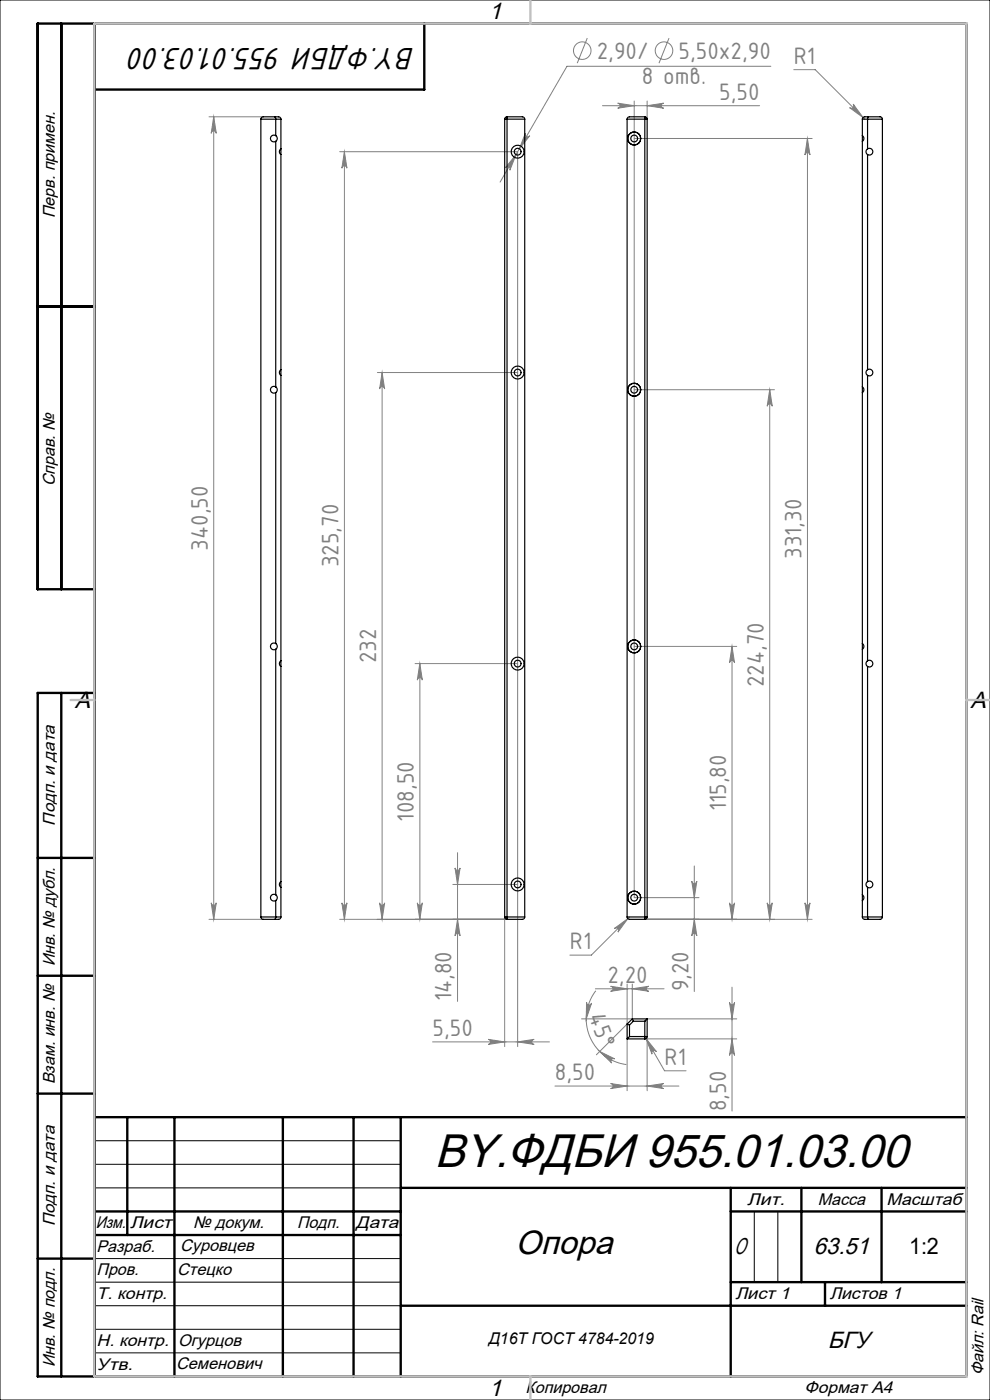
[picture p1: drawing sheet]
<svg xmlns="http://www.w3.org/2000/svg" width="210mm" height="297mm" viewBox="0 0 210 297" stroke-linecap="round" stroke-linejoin="round" font-family="sans-serif">
<g fill="none" stroke="#808080" stroke-width=".21">
<path d="M124.6 8.1l-2.2 5.3M141.9 8.1l-2.1 5.3M163.5 14.1h-43.2l-14.2 24.5M168.4 14.8h4.5l10.5 10.5M44.3 24.8h11.5M45.3 24.8v170.2M45.3 24.8l.6 3.5a.54 .54 0 0 0-.6-.5 .54 .54 0 0 0-.5 .5zM72.1 32.2h37.7M73.1 32.2v162.8M73.1 32.2l.5 3.5a.54 .54 0 0 0-.5-.5 .54 .54 0 0 0-.6 .5zM109.4 32.8l-1.2 3.3a.54 .54 0 0 0-.3-.7 .54 .54 0 0 0-.7 .2zM109.8 32.2v189.8"/>
<path d="M111.5 28.3a.54 .54 0 0 0 .2 .7 .54 .54 0 0 0 .7-.2l-2.2 2.8zM127.8 22.4h33.3M131 21.9l3.5 .5-3.5 .6a.54 .54 0 0 0 .5-.6 .54 .54 0 0 0-.5-.5zM134.5 21.4v169h13.8M134.5 29.4h37.8M137.3 21.4v3.9M137.3 22.4l3.5-.5a.54 .54 0 0 0-.5 .5 .54 .54 0 0 0 .5 .6zM171.3 29.4l.5 3.5a.54 .54 0 0 0-.5-.5 .54 .54 0 0 0-.6 .5zM171.3 29.4v165.6M180.2 22.8a.54 .54 0 0 0 .8 0 .54 .54 0 0 0 0-.7l2.1 2.8zM80.1 79h29.7M81.1 79v116"/>
<path d="M81.1 79l.5 3.5a.54 .54 0 0 0-.5-.5 .54 .54 0 0 0-.6 .5zM134.5 82.7h29.8M163.3 82.7v112.3M163.3 82.7l.5 3.5a.54 .54 0 0 0-.5-.5 .54 .54 0 0 0-.6 .5zM134.5 137.1h21.8M155.3 137.1v57.9M155.3 137.1l.5 3.5a.54 .54 0 0 0-.5-.5 .54 .54 0 0 0-.6 .5zM88.1 140.8h21.7M89.1 140.8l.5 3.5a.54 .54 0 0 0-.5-.5 .54 .54 0 0 0-.6 .5zM89.1 140.8v54.2M44.3 195h11.5M44.8 191.5a.54 .54 0 0 0 .5 .5 .54 .54 0 0 0 .6-.5l-.6 3.5z"/>
<path d="M72.1 195h35.4M72.5 191.5a.54 .54 0 0 0 .6 .5 .54 .54 0 0 0 .5-.5l-.5 3.5zM80.5 191.5a.54 .54 0 0 0 .6 .5 .54 .54 0 0 0 .5-.5l-.5 3.5zM88.5 191.5a.54 .54 0 0 0 .6 .5 .54 .54 0 0 0 .5-.5l-.5 3.5zM96.1 187.6h13.7M96.5 184.1a.54 .54 0 0 0 .6 .5 .54 .54 0 0 0 .5-.5l-.5 3.5zM97.1 180.9v31.5M97.1 195l.5 3.5a.54 .54 0 0 0-.5-.5 .54 .54 0 0 0-.6 .5zM107.1 194.5v27.5M130.3 197l2.9-2.1-2.1 2.8a.54 .54 0 0 0 0-.7 .54 .54 0 0 0-.8 0zM133.5 194.5l-8.1 8.1h-4.5M136.8 195h35.5"/>
<path d="M146.7 186.9a.54 .54 0 0 0 .6 .5 .54 .54 0 0 0 .5-.5l-.5 3.5zM147.3 195l.5 3.5a.54 .54 0 0 0-.5-.5 .54 .54 0 0 0-.6 .5zM147.3 183.7v26.6M154.7 191.5a.54 .54 0 0 0 .6 .5 .54 .54 0 0 0 .5-.5l-.5 3.5zM162.7 191.5a.54 .54 0 0 0 .6 .5 .54 .54 0 0 0 .5-.5l-.5 3.5zM170.7 191.5a.54 .54 0 0 0 .6 .5 .54 .54 0 0 0 .5-.5l-.5 3.5zM124.4 212.6a.54 .54 0 0 0 .5 .6 .54 .54 0 0 0 .6-.4l-1.1 3.4zM126.3 209.8h14.6M126.4 210.2a9.8 9.8 0 0 0 6.5 15.6M129.5 209.2l3.5 .6-3.5 .5a.54 .54 0 0 0 .5-.5 .54 .54 0 0 0-.5-.6zM133 208.8v8.4l-6.5 6.6M134.1 208.8v7.3h-10.7"/>
<path d="M134.1 209.8l3.5-.6a.54 .54 0 0 0-.5 .6 .54 .54 0 0 0 .5 .5zM136.8 219.9l4.2 7.3h4.5M137.3 219.9v11.5M137.3 216.1h19M154.7 212.6a.54 .54 0 0 0 .6 .6 .54 .54 0 0 0 .5-.6l-.5 3.5zM155.3 209.4v26.3M91.8 221h24.7M103.6 220.5l3.5 .5-3.5 .6a.54 .54 0 0 0 .5-.6 .54 .54 0 0 0-.5-.5zM109.8 221l3.5-.5a.54 .54 0 0 0-.5 .5 .54 .54 0 0 0 .5 .6zM117.7 230.4h26.3M127.2 223.1l3.2 1.5a.54 .54 0 0 0-.7 .2 .54 .54 0 0 0 .1 .7zM129.5 229.9l3.5 .5-3.5 .5a.54 .54 0 0 0 .5-.5 .54 .54 0 0 0-.5-.5z"/>
<path d="M133 220.4v11M136.8 220.4h19.5M137 220.3l2.2 2.8a.54 .54 0 0 0-.7-.2 .54 .54 0 0 0-.2 .7zM137.3 230.4l3.5-.5a.54 .54 0 0 0-.5 .5 .54 .54 0 0 0 .5 .5zM155.3 220.4l.5 3.5a.54 .54 0 0 0-.5-.5 .54 .54 0 0 0-.6 .5z"/>
<circle cx="123.5" cy="10.7" r="1.86"/>
<circle cx="140.8" cy="10.7" r="1.86"/>
</g>
<path d="M0 0h210v297h-210zM20 242h65M20 247h65M20 252h65M160 257v15M165 257v15M20 267h65M20 272h65M20 277h65M20 282h65M20 287h65" fill="none" stroke="#000" stroke-width=".21"/>
<g fill="none" stroke="#000" stroke-width=".5">
<path d="M13 5v120M20 5v287M90 5v14h-70M8 65h12M20 125h-12v-120h197v287h-197v-145h12M13 147v145M8 182h12M8 207h12M8 232h12M20 237h185M27 237v25M37 237v55"/>
<path d="M60 237v55M75 237v55M85 237v55M20 257h65M85 252h120M155 252v40M155 257h50M170 252v20M187 252v20M8 267h12M20 262h65M85 277h120"/>
<path d="M155 272h50M175 272v5"/>
</g>
<path d="M112.5 0v5M20 5h185v287h-185zM15 148.5h5M205 148.5h5M112.5 292v5" fill="none" stroke="#c0c0c0" stroke-width=".5"/>
<g fill="#808080">
<path d="M130.3 197a.54 .54 0 0 1 .8 0 .54 .54 0 0 1 0 .7l2.1-2.8zM129.5 229.9l3.5 .5-3.5 .5a.54 .54 0 0 0 .5-.5 .54 .54 0 0 0-.5-.5zM137.3 230.4l3.5-.5a.54 .54 0 0 0-.5 .5 .54 .54 0 0 0 .5 .5zM137 220.3l1.3 3.3a.54 .54 0 0 1 .2-.7 .54 .54 0 0 1 .7 .2zM129.5 209.2l3.5 .6-3.5 .5a.54 .54 0 0 0 .5-.5 .54 .54 0 0 0-.5-.6zM134.1 209.8l3.5-.6a.54 .54 0 0 0-.5 .6 .54 .54 0 0 0 .5 .5zM109.4 32.8l-2.2 2.8a.54 .54 0 0 1 .7-.2 .54 .54 0 0 1 .3 .7zM111.5 28.3l-1.3 3.3 2.2-2.8a.54 .54 0 0 1-.7 .2 .54 .54 0 0 1-.2-.7zM103.6 220.5l3.5 .5-3.5 .6a.54 .54 0 0 0 .5-.6 .54 .54 0 0 0-.5-.5zM109.8 221l3.5-.5a.54 .54 0 0 0-.5 .5 .54 .54 0 0 0 .5 .6zM181 22.1a.54 .54 0 0 1 0 .7 .54 .54 0 0 1-.8 0l2.9 2.1z"/>
<path d="M147.3 195l.5 3.5a.54 .54 0 0 0-.5-.5 .54 .54 0 0 0-.6 .5zM146.7 186.9a.54 .54 0 0 0 .6 .5 .54 .54 0 0 0 .5-.5l-.5 3.5zM154.7 191.5a.54 .54 0 0 0 .6 .5 .54 .54 0 0 0 .5-.5l-.5 3.5zM155.3 137.1l.5 3.5a.54 .54 0 0 0-.5-.5 .54 .54 0 0 0-.6 .5zM162.7 191.5a.54 .54 0 0 0 .6 .5 .54 .54 0 0 0 .5-.5l-.5 3.5zM163.3 82.7l.5 3.5a.54 .54 0 0 0-.5-.5 .54 .54 0 0 0-.6 .5zM170.7 191.5a.54 .54 0 0 0 .6 .5 .54 .54 0 0 0 .5-.5l-.5 3.5zM171.3 29.4l.5 3.5a.54 .54 0 0 0-.5-.5 .54 .54 0 0 0-.6 .5zM97.1 195l.5 3.5a.54 .54 0 0 0-.5-.5 .54 .54 0 0 0-.6 .5zM96.5 184.1a.54 .54 0 0 0 .6 .5 .54 .54 0 0 0 .5-.5l-.5 3.5zM88.5 191.5a.54 .54 0 0 0 .6 .5 .54 .54 0 0 0 .5-.5l-.5 3.5zM89.1 140.8l.5 3.5a.54 .54 0 0 0-.5-.5 .54 .54 0 0 0-.6 .5zM80.5 191.5a.54 .54 0 0 0 .6 .5 .54 .54 0 0 0 .5-.5l-.5 3.5zM81.1 79l.5 3.5a.54 .54 0 0 0-.5-.5 .54 .54 0 0 0-.6 .5zM72.5 191.5a.54 .54 0 0 0 .6 .5 .54 .54 0 0 0 .5-.5l-.5 3.5zM73.1 32.2l.5 3.5a.54 .54 0 0 0-.5-.5 .54 .54 0 0 0-.6 .5z"/>
<path d="M155.3 220.4l.5 3.5a.54 .54 0 0 0-.5-.5 .54 .54 0 0 0-.6 .5zM154.7 212.6a.54 .54 0 0 0 .6 .6 .54 .54 0 0 0 .5-.6l-.5 3.5z"/>
<path d="M45.3 24.8l.6 3.5a.54 .54 0 0 0-.6-.5 .54 .54 0 0 0-.5 .5zM44.8 191.5a.54 .54 0 0 0 .5 .5 .54 .54 0 0 0 .6-.5l-.6 3.5z"/>
<path d="M124.4 212.6a.54 .54 0 0 0 .5 .6 .54 .54 0 0 0 .6-.4l-1.1 3.4zM127.2 223.1l3.2 1.5a.54 .54 0 0 0-.7 .2 .54 .54 0 0 0 .1 .7z"/>
<path d="M131 21.9l3.5 .5-3.5 .6a.54 .54 0 0 0 .5-.6 .54 .54 0 0 0-.5-.5zM137.3 22.4l3.5-.5a.54 .54 0 0 0-.5 .5 .54 .54 0 0 0 .5 .6z"/>
</g>
<g fill="none" stroke="#000" stroke-width=".25">
<path d="M55.3 25.3l.2-.4 .3-.1h3.4l.3 .2 .1 .3M55.3 25.3h4.3M55.3 25.3v169.2M58.3 24.8l.2 .4v3.6M58.5 28.8a.73 .73 0 0 1 0 1.2M58.5 28.8a.73 .73 0 0 0-1.1 .6 .73 .73 0 0 0 1.1 .6M58.5 30v52.1M59.6 31.6a.73 .73 0 0 0 0 1.2M59.6 31.6v1.2M59.6 25.3v6.3M59.6 32.8v45.6M107.1 25.3h.5"/>
<path d="M107.1 25.3v169.2M107.6 24.8v.5M107.6 24.8h3.3l.3 .2 .1 .3M107.6 24.8l-.4 .1-.1 .4M107.6 25.3h3.7M107.6 25.3v169.2M111.3 25.3v169.2M133 25.3h3.8M133 25.3v169.2M136.8 25.3h.5M136.8 24.8l.3 .1 .2 .4M136.8 24.8v.5"/>
<path d="M136.8 24.8h-3.3l-.4 .2-.1 .3M136.8 25.3v169.2M137.3 25.3v169.2M182.9 28.8a.73 .73 0 0 1 0 1.2M182.9 25.3l.2-.4 .3-.1h3.4l.3 .2 .1 .3M182.9 28.8v1.2M182.9 25.3h4.3M182.9 25.3v3.5M182.9 30v52.1M184 31.6a.73 .73 0 0 0 0 1.2M184 31.6a.73 .73 0 0 1 1.2 .6 .73 .73 0 0 1-1.2 .6M184 32.8v45.6"/>
<path d="M184.2 24.8l-.2 .5v6.3M187.2 25.3v169.2M59.6 78.4a.73 .73 0 0 0 0 1.2M59.6 78.4v1.2M59.6 79.6v60.6M184 78.4a.73 .73 0 0 0 0 1.2M184 78.4a.73 .73 0 0 1 1.2 .6 .73 .73 0 0 1-1.2 .6M184 79.6v60.6M58.5 82.1a.73 .73 0 0 1 0 1.2M58.5 82.1a.73 .73 0 0 0-1.1 .6 .73 .73 0 0 0 1.1 .6M58.5 83.3v53.2M182.9 82.1a.73 .73 0 0 1 0 1.2"/>
<path d="M182.9 82.1v1.2M182.9 83.3v53.2M58.5 136.5a.73 .73 0 0 1 0 1.2M58.5 136.5a.73 .73 0 0 0-1.1 .6 .73 .73 0 0 0 1.1 .6M58.5 137.7v52.1M182.9 136.5a.73 .73 0 0 1 0 1.2M182.9 136.5v1.2M182.9 137.7v52.1M59.6 140.2a.73 .73 0 0 0 0 1.2M59.6 140.2v1.2M59.6 141.4v45.6M184 140.2a.73 .73 0 0 0 0 1.2"/>
<path d="M184 140.2a.73 .73 0 0 1 1.2 .6 .73 .73 0 0 1-1.2 .6M184 141.4v45.6M55.3 194.5l.2 .4 .3 .1h3.4l.3-.1 .1-.4M55.3 194.5h4.3M58.5 189.8a.73 .73 0 0 1 0 1.2M58.5 191v3.6l-.2 .4M58.5 189.8a.73 .73 0 0 0-1.1 .6 .73 .73 0 0 0 1.1 .6M59.6 187a.73 .73 0 0 0 0 1.2M59.6 187v1.2M59.6 188.2v6.3M107.1 194.5h.5M107.1 194.5l.1 .4 .4 .1"/>
<path d="M107.6 194.5v.5M107.6 194.5h3.7M111.3 194.5l-.1 .4-.3 .1h-3.3M133 194.5l.2 .4 .2 .1h3.4M133 194.5h3.8M136.8 194.5h.5M136.8 194.5v.5M137.3 194.5l-.2 .4-.3 .1M182.9 194.5l.2 .4 .3 .1h3.4l.3-.2 .1-.3M182.9 189.8a.73 .73 0 0 1 0 1.2M182.9 189.8v1.2M182.9 194.5h4.3"/>
<path d="M182.9 191v3.5M184 188.2v6.3l.2 .5M184 187a.73 .73 0 0 0 0 1.2M184 187a.73 .73 0 0 1 1.2 .6 .73 .73 0 0 1-1.2 .6M133 217.2l.5 .3M133 217.2v3.2M133.5 219.9l-.5 .5M133.5 217.5v2.4M133.5 219.9h3.3M134.1 216.1l.2 .5M134.1 216.1h3.2M134.1 216.1l-1.1 1.1"/>
<path d="M134.3 216.6h2.5M134.3 216.6l-.8 .9M136.8 219.9h.5M136.8 219.9v.5M136.8 216.6v3.3M137.3 216.1l-.5 .5M137.3 219.9l-.2 .4-.3 .1M137.3 216.1v3.8M133 220.4h3.8"/>
<circle cx="109.8" cy="32.2" r="1.37"/>
<circle cx="109.8" cy="32.2" r=".72"/>
<circle cx="134.5" cy="29.4" r=".73"/>
<circle cx="134.5" cy="29.4" r="1.39"/>
<circle cx="109.8" cy="79" r="1.37"/>
<circle cx="109.8" cy="79" r=".73"/>
<circle cx="134.5" cy="82.7" r=".72"/>
<circle cx="134.5" cy="82.7" r="1.39"/>
<circle cx="134.5" cy="137.1" r="1.39"/>
<circle cx="134.5" cy="137.1" r=".72"/>
<circle cx="109.8" cy="140.8" r="1.37"/>
<circle cx="109.8" cy="140.8" r=".73"/>
<circle cx="109.8" cy="187.6" r="1.37"/>
<circle cx="109.8" cy="187.6" r=".72"/>
<circle cx="134.5" cy="190.4" r=".73"/>
<circle cx="134.5" cy="190.4" r="1.39"/>
</g>
<text font-size="10" x="92.2" y="247.6">BY.ФДБИ 955.01.03.00</text>
<text font-size="7.3" x="88" y="10.1" transform="rotate(-180 88 10.1)">BY.ФДБИ 955.01.03.00</text>
<text font-size="7.1" x="109.4" y="266.1">Опора</text>
<g font-size="5.4" fill="#808080">
<text x="126.6" y="12.5">2,90/</text>
<text x="136.1" y="17.7">8 отв.</text>
<text x="143.9" y="12.5">5,50x2,90</text>
<text x="168.4" y="13.5">R1</text>
<text x="152.6" y="21.2">5,50</text>
<text x="44.1" y="116.8" transform="rotate(-90 44.1 116.8)">340,50</text>
<text x="170" y="118.6" transform="rotate(-90 170 118.6)">331,30</text>
<text x="71.8" y="120.3" transform="rotate(-90 71.8 120.3)">325,70</text>
<text x="79.8" y="140.7" transform="rotate(-90 79.8 140.7)">232</text>
<text x="162" y="145.8" transform="rotate(-90 162 145.8)">224,70</text>
<text x="154" y="172.1" transform="rotate(-90 154 172.1)">115,80</text>
<text x="87.8" y="174.3" transform="rotate(-90 87.8 174.3)">108,50</text>
<text x="120.9" y="201.4">R1</text>
<text x="128.8" y="208.5">2,20</text>
<text x="95.8" y="212.4" transform="rotate(-90 95.8 212.4)">14,80</text>
<text x="124.9" y="215.6" transform="rotate(70 124.9 215.6)">45°</text>
<text x="146" y="210.3" transform="rotate(-90 146 210.3)">9,20</text>
<text x="91.7" y="219.8">5,50</text>
<text x="141" y="225.9">R1</text>
<text x="117.7" y="229.1">8,50</text>
<text x="154" y="235.7" transform="rotate(-90 154 235.7)">8,50</text>
</g>
<g font-size="5">
<text x="103.7" y="4.1">1</text>
<text x="15.9" y="150.1">A</text>
<text x="205.9" y="150.1">A</text>
<text x="172.7" y="266">63.51</text>
<text x="175.6" y="286">БГУ</text>
<text x="103.7" y="296.1">1</text>
</g>
<text font-size="4.9" x="155.7" y="266.1">О</text>
<text font-size="4.8" x="192.8" y="266">1:2</text>
<g font-size="3.6">
<text x="11.6" y="46.3" transform="rotate(-90 11.6 46.3)">Перв. примен.</text>
<text x="11.6" y="103.2" transform="rotate(-90 11.6 103.2)">Справ. №</text>
<text x="11.6" y="175.1" transform="rotate(-90 11.6 175.1)">Подп. и дата</text>
<text x="11.6" y="205" transform="rotate(-90 11.6 205)">Инв. № дубл.</text>
<text x="11.6" y="230" transform="rotate(-90 11.6 230)">Взам. инв. №</text>
<text x="158.5" y="255.6">Лит.</text>
<text x="173.5" y="255.6">Масса</text>
<text x="188.1" y="255.6">Масштаб</text>
<text x="11.6" y="260.1" transform="rotate(-90 11.6 260.1)">Подп. и дата</text>
<text x="20.3" y="260.6">Изм.</text>
<text x="27.6" y="260.6">Лист</text>
<text x="41" y="260.6">№ докум.</text>
<text x="63" y="260.6">Подп.</text>
<text x="75.5" y="260.6">Дата</text>
<text x="20.5" y="265.6">Разраб.</text>
<text x="20.5" y="270.6">Пров.</text>
<text x="20.5" y="275.6">Т. контр.</text>
<text x="156" y="275.6">Лист 1</text>
<text x="176" y="275.6">Листов 1</text>
<text x="20.5" y="285.6">Н. контр.</text>
<text x="11.6" y="290" transform="rotate(-90 11.6 290)">Инв. № подл.</text>
<text x="20.5" y="290.6">Утв.</text>
<text x="208.6" y="291.8" transform="rotate(-90 208.6 291.8)">Файл: Rail</text>
<text x="111.5" y="295.6">Копировал</text>
<text x="170.7" y="295.6">Формат А4</text>
</g>
<g font-size="3.5">
<text x="38.2" y="265.3">Суровцев</text>
<text x="37.6" y="270.4">Стецко</text>
<text x="37.8" y="285.5">Огурцов</text>
<text x="37.3" y="290.4">Семенович</text>
</g>
<text font-size="3.4" x="103.7" y="285.2">Д16Т ГОСТ 4784-2019</text>
</svg>
